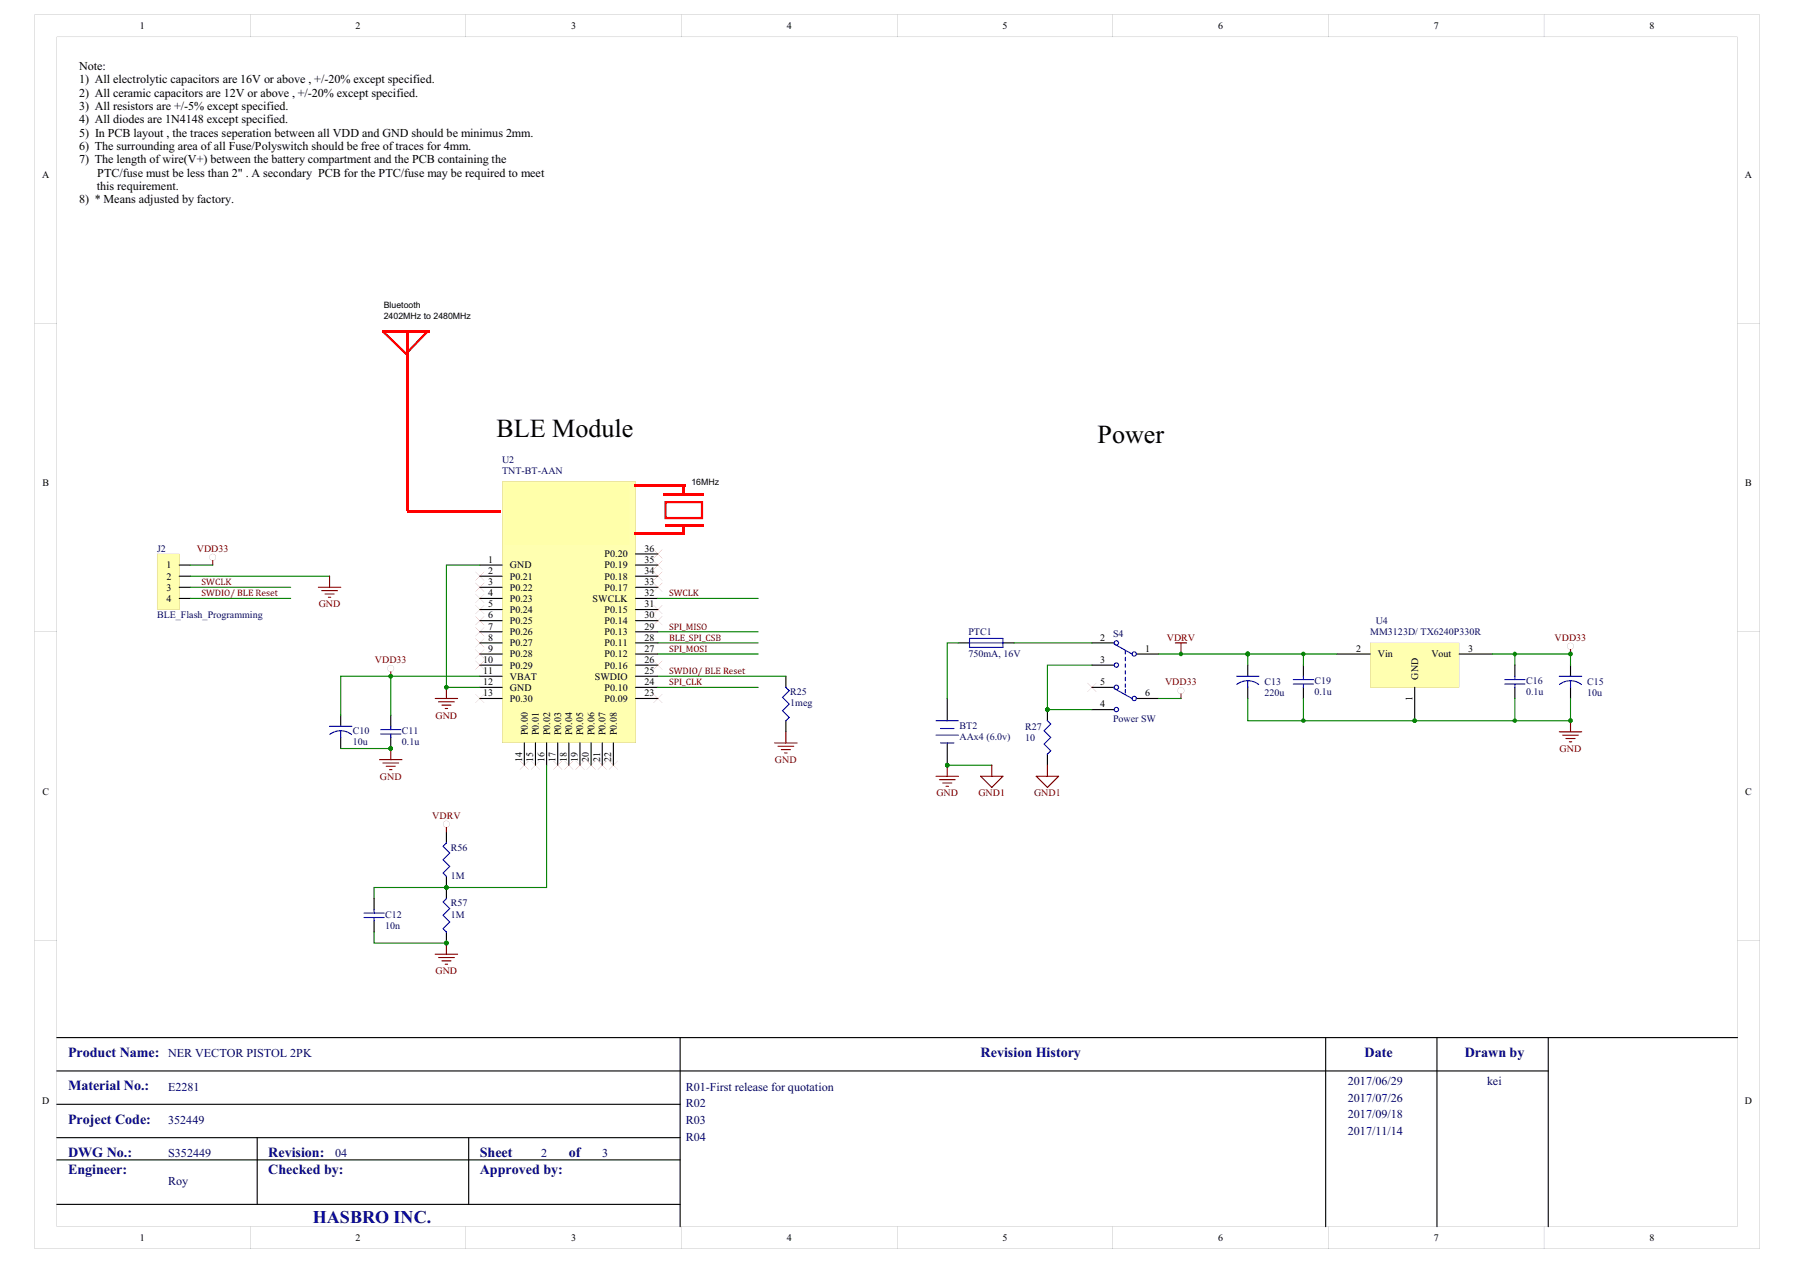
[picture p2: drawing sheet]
<svg xmlns="http://www.w3.org/2000/svg" width="297mm" height="210mm" viewBox="0 0 297 210" stroke-linecap="round" stroke-linejoin="round" font-family="sans-serif">
<path d="M5.7 2.4v204h285.2v-204h-285.2h285.2v204h-285.2z" fill="#000"/>
<path d="M9.4 6.1h277.8v196.6h-277.8z" fill="#fff"/>
<g fill="#000">
<path d="M9.4 6.1v196.6h277.8v-196.6h-277.8h277.8v196.6h-277.8zM41.4 2.4v3.7zM77 2.4v3.7zM112.6 2.4v3.7zM148.3 2.4v3.7zM183.9 2.4l.1 3.7zM219.6 2.4v3.7zM255.2 2.4v3.7zM5.7 53.4h3.7zM287.2 53.4h3.7zM5.7 104.4h3.7zM287.2 104.4h3.7z"/>
<path d="M5.7 155.4h3.7zM287.2 155.4h3.7zM41.4 202.7v3.7zM77 202.7v3.7zM112.6 202.7v3.7zM148.3 202.7v3.7zM183.9 202.7l.1 3.7zM219.6 202.7v3.7zM255.2 202.7v3.7z"/>
</g>
<g fill="#fff">
<path d="M13.1 9.8h77.2v25.7h-77.2z"/>
<path d="M13.1 9.8v25.7h77.2v-25.7h-77.2h77.2v25.7h-77.2z"/>
</g>
<path d="M9.3 171.4h277.9l.1 .1-.1 .1h-277.8zM9.3 176.9h246.6l.1 .1-.1 .1h-246.5zM112.4 171.4l.1 .1v31.2l-.1 .1-.1-.1zM219.1 171.4l.1 .1v31.2l-.1 .1-.1-.1zM237.5 171.4l.1 .1v31.2l-.1 .1-.1-.1zM255.9 171.4l.1 .1v31.2l-.1 .1-.1-.1zM9.3 182.5l103.1-.1 .1 .1-.1 .1h-103zM9.3 188l103.1-.1 .1 .1-.1 .1h-103zM9.3 191.6h103.1l.1 .1-.1 .1h-103zM9.3 199h103.1l.1 .1h-.1h-103zM42.5 188h.1v11.1h-.1h-.1zM77.4 188h.2v11.1h-.1h-.1z" fill="#000"/>
<path d="M26 91.6h3.6v9.1h-3.6z" fill="#ffffb0"/>
<path d="M26 91.5v9.2h3.6v-9.1l-3.6-.1h3.6v9.2h-3.6z" fill="#800000"/>
<path d="M29.6 93.3h1.9l.1 .1-.1 .1h-1.9zM29.6 95.2l1.9-.1 .1 .1-.1 .1h-1.9zM29.6 97h1.9l.1 .1-.1 .1h-1.9zM29.6 98.8h1.9l.1 .1-.1 .1h-1.9z" fill="#000"/>
<g fill="#008000">
<path d="M31.4 98.8h16.6l.1 .1-.1 .1h-16.5z"/>
<path d="M31.4 97h16.6l.1 .1-.1 .1h-16.5z"/>
<path d="M31.4 95.2l23.1-.1 .1 .1-.1 .1h-23z"/>
</g>
<g fill="#800000">
<path d="M52.6 97h3.7l.1 .1-.1 .1h-3.7z"/>
<path d="M53.1 97.6l2.7-.1 .1 .1-.1 .1h-2.6z"/>
<path d="M53.7 98.1h1.5l.1 .1-.1 .1h-1.5z"/>
<path d="M54.2 98.7h.6l-.5 .1z"/>
<path d="M54.4 95.2h.2v1.9l-.1 .1-.1-.1z"/>
<path d="M35.1 92.6l.2 .1-.1 .8-.1-.1z"/>
<circle cx="35.2" cy="92.1" r=".52"/>
</g>
<path d="M83 79.6h22v43.2h-22z" fill="#ffffb0"/>
<path d="M83 79.6v43.2h22v-43.2h-22h22.1v43.2h-22.1z" fill="#800000"/>
<path d="M79.2 93.3h3.8l.1 .1-.1 .1h-3.7zM79.2 98.8h3.8l.1 .1-.1 .1h-3.7zM79.2 97h3.8l.1 .1-.1 .1h-3.7zM79.2 95.2l3.8-.1 .1 .1-.1 .1h-3.7zM79.2 115.4h3.8h.1l-.1 .1h-3.7zM79.2 109.9l3.8-.1 .1 .1-.1 .1h-3.7zM79.2 113.5h3.8l.1 .1-.1 .1h-3.7zM79.2 108h3.8l.1 .1-.1 .1h-3.7zM79.2 102.5h3.8l.1 .1-.1 .1h-3.7zM79.2 100.7h3.8h.1l-.1 .1h-3.7zM79.2 111.7h3.8l.1 .1-.1 .1h-3.7zM105 115.4h3.7h.1l-.1 .1h-3.6z" fill="#000"/>
<path d="M84.6 81.2h18.9v4.2h-4.9a.28 .28 0 0 1-.2-.3 .28 .28 0 0 1 .2-.3h4.6v.3h-.2v-3.7h.2v.3h-18.4v-.3h.3v6.5a.28 .28 0 0 1-.3 .3 .28 .28 0 0 1-.2-.3z" fill="#00f"/>
<g fill="#000">
<path d="M105 98.8h3.7l.1 .1-.1 .1h-3.6zM105 97h3.7l.1 .1-.1 .1h-3.6zM105 95.2l3.7-.1 .1 .1-.1 .1h-3.6zM105 93.3h3.7l.1 .1-.1 .1h-3.6zM105 91.5h3.7l.1 .1h-.1h-3.6zM79.2 104.4l3.8-.1 .1 .1-.1 .1h-3.7zM79.2 106.2h3.8l.1 .1h-.1h-3.7zM105 113.5h3.7l.1 .1-.1 .1h-3.6zM105 111.7h3.7l.1 .1-.1 .1h-3.6zM105 109.9l3.7-.1 .1 .1-.1 .1h-3.6zM105 108h3.7l.1 .1-.1 .1h-3.6zM105 106.2h3.7l.1 .1h-.1h-3.6z"/>
<path d="M105 104.4l3.7-.1 .1 .1-.1 .1h-3.6zM105 102.5h3.7l.1 .1-.1 .1h-3.6zM105 100.7h3.7h.1l-.1 .1h-3.6zM64.5 118.1l.2 .1v1.8l-.1 .1-.1-.1zM64.5 121.8l.2 .1v1.8l-.1 .1-.1-.1zM86.6 122.7l.2 .1v3.7l-.1 .1-.1-.1zM88.4 122.7l.2 .1v3.7l-.1 .1-.1-.1zM90.3 122.7l.1 .1v3.7l-.1 .1v-.1zM92.1 122.7l.2 .1v3.7l-.1 .1-.1-.1zM94 122.7l.1 .1v3.7l-.1 .1-.1-.1zM95.8 122.7l.2 .1v3.7l-.1 .1-.1-.1zM97.6 122.7l.2 .1v3.7l-.1 .1-.1-.1z"/>
<path d="M99.5 122.7l.1 .1v3.7l-.1 .1v-.1zM101.3 122.7l.2 .1v3.7l-.1 .1-.1-.1z"/>
</g>
<g fill="#008000">
<circle cx="64.6" cy="123.7" r=".36"/>
<circle cx="64.6" cy="123.7" r=".34"/>
</g>
<g fill="#00f">
<path d="M64.5 121.3h.2l-.1 .7-.1-.1z"/>
<path d="M64.5 120h.2l-.1 .7-.1-.1z"/>
<path d="M62.9 121.3l3.3-.1 .1 .1-.1 .1h-3.3z"/>
<path d="M62.9 120.5h3.3l.1 .1-.1 .1h-3.3z"/>
</g>
<g fill="#008000">
<circle cx="64.6" cy="123.7" r=".36"/>
<circle cx="64.6" cy="123.7" r=".34"/>
</g>
<path d="M56.2 118.1l.2 .1v1.8l-.1 .1-.1-.1zM56.2 121.8l.2 .1v1.8l-.1 .1-.1-.1z" fill="#000"/>
<g fill="#00f">
<path d="M54.4 120l3.8-.1v.1v.1h-3.7z"/>
<path d="M56.2 120.7l.2 .1v1.1l-.1 .1-.1-.1z"/>
<path d="M56.2 120.7a2.25 2.25 0 0 1 2 .7l-1.1-.4-.8-.1z"/>
<path d="M54.5 121.3a2.02 2.02 0 0 1 1.9-.5 4.1 4.1 0 0 0-2 .6z"/>
</g>
<g fill="#800000">
<path d="M71.9 115.4h3.7h.1l-.1 .1h-3.6z"/>
<path d="M72.4 115.9h2.7l.1 .1-.1 .1h-2.6z"/>
<path d="M73 116.5h1.5h.1l-.1 .1h-1.4z"/>
<path d="M73.5 117l.6 .1-.5 .1z"/>
<path d="M73.7 113.5l.2 .1v1.8l-.1 .1-.1-.1z"/>
</g>
<g fill="#008000">
<circle cx="73.8" cy="113.6" r=".36"/>
<circle cx="73.8" cy="113.6" r=".34"/>
</g>
<g fill="#800000">
<path d="M62.7 125.5h3.7l.1 .1h-.1h-3.6z"/>
<path d="M63.2 126h2.7l.1 .1-.1 .1h-2.6z"/>
<path d="M63.8 126.6h1.5l.1 .1h-.1h-1.4z"/>
<path d="M64.3 127.1l.6 .1-.5 .1z"/>
<path d="M64.5 123.6l.2 .1v1.9h-.1h-.1z"/>
</g>
<g fill="#008000">
<path d="M73.7 93.3h5.6l.1 .1-.1 .1h-5.5v-.1h.1v20.2h-.1v-.1h5.5l.1 .1-.1 .1h-5.6z"/>
<path d="M56.2 123.6h8.4l.1 .1-.1 .1h-8.3z"/>
<path d="M64.5 111.7l.2 .1v6.4l-.1 .1-.1-.1z"/>
<circle cx="64.6" cy="123.7" r=".36"/>
<circle cx="64.6" cy="123.7" r=".34"/>
<circle cx="73.8" cy="113.6" r=".36"/>
<circle cx="73.8" cy="113.6" r=".34"/>
<circle cx="64.6" cy="111.8" r=".36"/>
<circle cx="64.6" cy="111.7" r=".34"/>
</g>
<g fill="#800000">
<path d="M64.5 111h.2l-.1 .9-.1-.1z"/>
<circle cx="64.6" cy="110.4" r=".52"/>
</g>
<g fill="#008000">
<circle cx="64.6" cy="111.8" r=".36"/>
<circle cx="64.6" cy="111.7" r=".34"/>
</g>
<path d="M129.8 111.7l.2 .1v1.8l-.1 .1-.1-.1zM129.8 119.1h.2v1.9l-.1 .1-.1-.1z" fill="#000"/>
<path d="M129.8 113.5h.2l.6 .7-1.2 1.1v-.1l1.2 1.2-1.2 1.1v-.1l1.2 1.2-.7 .6-.1-.1 .6-.6 .1 .1h-.1l-1.2-1.1 1.2-1.2 .1 .1h-.1l-1.2-1.1 1.2-1.2 .1 .1h-.1l-.6-.5z" fill="#00f"/>
<g fill="#008000">
<path d="M108.7 111.7h21.2l.1 .1-.1 .1h-21.2z"/>
<path d="M108.7 113.5h16.6l.1 .1-.1 .1h-16.6z"/>
<path d="M108.7 106.2h16.6l.1 .1h-.1h-16.6z"/>
<path d="M108.7 108h16.6l.1 .1-.1 .1h-16.6z"/>
<path d="M108.7 104.4l16.6-.1 .1 .1-.1 .1h-16.6z"/>
</g>
<g fill="#800000">
<path d="M128 122.7h3.7l.1 .1-.1 .1h-3.6z"/>
<path d="M128.5 123.3h2.7h.1l-.1 .1h-2.6z"/>
<path d="M129.1 123.8h1.5l.1 .1-.1 .1h-1.4z"/>
<path d="M129.7 124.4h.5l-.5 .1z"/>
<path d="M129.8 120.9l.2 .1v1.8l-.1 .1-.1-.1z"/>
</g>
<path d="M108.7 98.8h16.6l.1 .1-.1 .1h-16.6z" fill="#008000"/>
<g fill="#f00">
<path d="M108 96l1.5-1.5z"/>
<path d="M108 94.5l1.5 1.5z"/>
<path d="M108 97.8l1.5-1.5z"/>
<path d="M108 96.3l1.5 1.5z"/>
<path d="M108 101.5l1.5-1.5z"/>
<path d="M108 100l1.5 1.5z"/>
<path d="M108 103.3l1.5-1.5z"/>
<path d="M108 101.8l1.5 1.5z"/>
<path d="M108 110.7l1.5-1.5z"/>
<path d="M108 109.2l1.5 1.5z"/>
<path d="M78.6 116.2l1.5-1.5z"/>
<path d="M78.6 114.7l1.5 1.5z"/>
<path d="M78.6 108.8l1.5-1.4z"/>
<path d="M78.6 107.4l1.5 1.4z"/>
<path d="M78.6 107l1.5-1.5z"/>
<path d="M78.6 105.5l1.5 1.5z"/>
<path d="M78.6 105.1l1.5-1.4z"/>
<path d="M78.6 103.7l1.5 1.5z"/>
<path d="M78.6 103.3l1.5-1.5z"/>
<path d="M78.6 101.8l1.5 1.5z"/>
<path d="M78.6 101.5l1.5-1.5z"/>
<path d="M78.6 100l1.5 1.5z"/>
<path d="M78.6 99.6l1.5-1.4z"/>
<path d="M78.6 98.2l1.5 1.4z"/>
<path d="M78.6 97.8l1.5-1.5z"/>
<path d="M78.6 96.3l1.5 1.5z"/>
<path d="M78.6 96l1.5-1.5z"/>
<path d="M78.6 94.5l1.5 1.5z"/>
<path d="M78.6 110.7l1.5-1.5z"/>
<path d="M78.6 109.2l1.5 1.5z"/>
</g>
<path d="M56.2 111.7h23.1l.1 .1-.1 .1h-23v-.1h.1v6.4l-.1 .1-.1-.1z" fill="#008000"/>
<path d="M158.4 106.2h1.9v.1h-1.9zM165.7 106.2h1.9l.1 .1h-.1h-1.8z" fill="#000"/>
<g fill="#00f">
<path d="M160.2 105.5h.1v1.5v.1l-.1-.1z"/>
<path d="M165.7 105.5h.2v1.5l-.1 .1-.1-.1z"/>
<path d="M160.2 105.5l5.6-.1 .1 .1-.1 .1h-5.5z"/>
<path d="M160.2 106.2h5.6l.1 .1h-.1h-5.5z"/>
<path d="M160.2 106.9h5.6l.1 .1-.1 .1h-5.5z"/>
</g>
<path d="M156.5 115.4h.2v3.7l-.1 .1-.1-.1zM156.5 122.7l.2 .1v3.7l-.1 .1-.1-.1z" fill="#000"/>
<g fill="#008000">
<circle cx="156.6" cy="126.5" r=".36"/>
<circle cx="156.6" cy="126.4" r=".34"/>
</g>
<g fill="#00f">
<path d="M154.7 121.4h3.7l.1 .1-.1 .1h-3.7z"/>
<path d="M154.7 119.1l3.7-.1 .1 .1-.1 .1h-3.7z"/>
<path d="M155.4 120.3h2.3l.1 .1-.1 .1h-2.2z"/>
<path d="M155.4 122.7h2.3l.1 .1-.1 .1h-2.2z"/>
</g>
<g fill="#008000">
<circle cx="156.6" cy="126.5" r=".36"/>
<circle cx="156.6" cy="126.4" r=".34"/>
</g>
<path d="M173.1 117.2l.1 .1v1.8l-.1 .1-.1-.1z" fill="#000"/>
<g fill="#008000">
<circle cx="173.1" cy="117.3" r=".36"/>
<circle cx="173.2" cy="117.2" r=".34"/>
</g>
<path d="M173.1 124.6h.1v1.9l-.1 .1-.1-.1z" fill="#000"/>
<path d="M173.1 119.1h.1l.6 .6-1.2 1.1v-.1l1.2 1.2-1.2 1.1v-.1l1.2 1.2-.7 .6v-.1l.5-.6 .1 .1h-.1l-1.1-1.1 1.1-1.2 .1 .1h-.1l-1.1-1.1 1.1-1.2 .1 .1h-.1z" fill="#00f"/>
<g fill="#008000">
<circle cx="173.1" cy="117.3" r=".36"/>
<circle cx="173.2" cy="117.2" r=".34"/>
</g>
<path d="M180.4 106.2h3.8l.1 .1h-.1h-3.7zM180.4 109.9l3.8-.1 .1 .1-.1 .1h-3.7zM180.4 113.5h3.8l.1 .1-.1 .1h-3.7zM180.4 117.2h3.8l.1 .1-.1 .1h-3.7zM187.8 108h3.7l.1 .1-.1 .1h-3.6zM187.8 115.4h3.7h.1l-.1 .1h-3.6z" fill="#000"/>
<g fill="#00f">
<path d="M185.9 107.5h.2l-.1 .7-.1-.1z"/>
<path d="M185.9 108.6h.2l-.1 .7-.1-.1z"/>
<path d="M185.9 109.7h.2l-.1 .7-.1-.1z"/>
<path d="M185.9 110.8l.2 .1-.1 .6-.1-.1z"/>
<path d="M185.9 111.9l.2 .1-.1 .6-.1-.1z"/>
<path d="M185.9 113l.2 .1-.1 .6-.1-.1z"/>
<path d="M184.1 106.4h.1l3 1.6v.1l-.1 .1-3-1.7z"/>
<path d="M184.1 113.7h.1l3 1.7v.1h-.1l-3-1.6z"/>
<path d="M184.1 117a.44 .44 0 0 1 .6-.2 .44 .44 0 0 1 .3 .5l-.1 .1a.32 .32 0 0 0-.3-.4 .32 .32 0 0 0-.3 .3 .32 .32 0 0 0 .3 .2 .32 .32 0 0 0 .3-.3h.1a.44 .44 0 0 1-.6 .5 .44 .44 0 0 1-.3-.7z"/>
<path d="M184.1 113.4a.44 .44 0 0 1 .6-.2 .44 .44 0 0 1 .3 .5h-.1a.32 .32 0 0 0-.3-.3 .32 .32 0 0 0-.3 .2 .32 .32 0 0 0 .3 .2 .32 .32 0 0 0 .3-.3h.1a.44 .44 0 0 1-.6 .5 .44 .44 0 0 1-.3-.6z"/>
<path d="M184.1 109.7a.44 .44 0 0 1 .6-.2 .44 .44 0 0 1 .3 .5h-.1a.32 .32 0 0 0-.3-.3 .32 .32 0 0 0-.3 .2 .32 .32 0 0 0 .3 .3 .32 .32 0 0 0 .3-.4l.1 .1a.44 .44 0 0 1-.6 .5 .44 .44 0 0 1-.3-.7z"/>
<path d="M184.1 106a.44 .44 0 0 1 .6-.2 .44 .44 0 0 1 .3 .5h-.1a.32 .32 0 0 0-.3-.3 .32 .32 0 0 0-.3 .2 .32 .32 0 0 0 .3 .3 .32 .32 0 0 0 .3-.3h.1a.44 .44 0 0 1-.6 .5 .44 .44 0 0 1-.3-.7z"/>
<path d="M187.1 107.9a.44 .44 0 0 1 .5-.2 .44 .44 0 0 1 .3 .5h-.1a.32 .32 0 0 0-.2-.4 .32 .32 0 0 0-.4 .3 .32 .32 0 0 0 .4 .2 .32 .32 0 0 0 .2-.3h.1a.44 .44 0 0 1-.5 .5 .44 .44 0 0 1-.3-.6z"/>
<path d="M187.1 115.2a.44 .44 0 0 1 .5-.2 .44 .44 0 0 1 .3 .5h-.1a.32 .32 0 0 0-.2-.3 .32 .32 0 0 0-.4 .2 .32 .32 0 0 0 .4 .3 .32 .32 0 0 0 .2-.4l.1 .1a.44 .44 0 0 1-.5 .5 .44 .44 0 0 1-.3-.7z"/>
<path d="M185.9 113.9l.2 .1-.1 .6-.1-.1z"/>
</g>
<path d="M215.4 109.9h.1v1.9l-.1 .1v-.1zM215.4 113.5l.1 .1v1.8l-.1 .1v-.1z" fill="#000"/>
<g fill="#00f">
<path d="M215.4 113l.1 .1-.1 .6v-.1z"/>
<path d="M215.4 111.7l.1 .1-.1 .6v-.1z"/>
<path d="M213.7 113h3.4l.1 .1h-.1h-3.3z"/>
<path d="M213.7 112.3l3.4-.1 .1 .1-.1 .1h-3.3z"/>
</g>
<path d="M206.2 109.9h.1v1.9v.1l-.1-.1zM206.2 113.5l.1 .1v1.8v.1l-.1-.1z" fill="#000"/>
<g fill="#00f">
<path d="M204.3 111.7h3.8l.1 .1-.1 .1h-3.7z"/>
<path d="M206.2 112.4l.1 .1v1.1v.1l-.1-.1z"/>
<path d="M206.2 112.4a2.25 2.25 0 0 1 1.9 .8l-1.1-.5-.7-.1z"/>
<path d="M204.4 113a2.01 2.01 0 0 1 1.9-.5v.1a4.1 4.1 0 0 0-1.9 .6z"/>
</g>
<path d="M226.5 106.3h14.7v7.3h-14.7z" fill="#ffffb0"/>
<path d="M226.5 106.2v7.4h14.7v-7.3l-14.7-.1h14.7v7.4h-14.7z" fill="#800000"/>
<path d="M220.9 108h5.6l.1 .1-.1 .1h-5.5zM233.8 113.5l.1 .1v5.5l-.1 .1v-.1z" fill="#000"/>
<g fill="#008000">
<circle cx="233.8" cy="119.1" r=".36"/>
<circle cx="233.9" cy="119.1" r=".34"/>
</g>
<path d="M241.1 108h5.6l.1 .1-.1 .1h-5.5z" fill="#000"/>
<g fill="#008000">
<circle cx="233.8" cy="119.1" r=".36"/>
<circle cx="233.9" cy="119.1" r=".34"/>
</g>
<path d="M250.3 109.9h.2v1.9l-.1 .1-.1-.1zM250.3 113.5l.2 .1v1.8l-.1 .1-.1-.1z" fill="#000"/>
<g fill="#00f">
<path d="M250.3 113l.2 .1-.1 .6-.1-.1z"/>
<path d="M250.3 111.7l.2 .1-.1 .6-.1-.1z"/>
<path d="M248.7 113h3.4l.1 .1h-.1h-3.4z"/>
<path d="M248.7 112.3l3.4-.1 .1 .1-.1 .1h-3.4z"/>
</g>
<path d="M259.5 109.9h.2v1.9l-.1 .1-.1-.1zM259.5 113.5l.2 .1v1.8l-.1 .1-.1-.1z" fill="#000"/>
<g fill="#00f">
<path d="M257.7 111.7h3.7l.1 .1-.1 .1h-3.6z"/>
<path d="M259.5 112.4l.2 .1v1.1l-.1 .1-.1-.1z"/>
<path d="M259.5 112.4a2.25 2.25 0 0 1 2 .8l-1.2-.5-.7-.1z"/>
<path d="M257.7 113a2.01 2.01 0 0 1 2-.5v.1a4.1 4.1 0 0 0-2 .6z"/>
</g>
<g fill="#800000">
<path d="M154.7 128.2h3.7l.1 .1-.1 .1h-3.7z"/>
<path d="M155.2 128.8h2.7l.1 .1-.1 .1h-2.6z"/>
<path d="M155.8 129.3h1.5l.1 .1-.1 .1h-1.5z"/>
<path d="M156.3 129.9l.6 .1-.5 .1z"/>
<path d="M156.5 126.4l.2 .1v1.8l-.1 .1-.1-.1z"/>
</g>
<g fill="#008000">
<path d="M250.3 115.4h.2v3.7l-.1 .1-.1-.1z"/>
<path d="M215.4 115.4h.1v3.7l-.1 .1v-.1z"/>
<path d="M215.4 108l.1 .1v1.8l-.1 .1v-.1z"/>
<path d="M250.3 108l.2 .1v1.8l-.1 .1-.1-.1z"/>
<circle cx="156.6" cy="126.5" r=".36"/>
<circle cx="156.6" cy="126.4" r=".34"/>
<circle cx="250.4" cy="119.1" r=".36"/>
<circle cx="250.4" cy="119.1" r=".34"/>
<circle cx="215.4" cy="119.1" r=".36"/>
<circle cx="215.5" cy="119.1" r=".34"/>
<circle cx="215.4" cy="108.1" r=".36"/>
<circle cx="215.5" cy="108.1" r=".34"/>
<circle cx="250.4" cy="108.1" r=".36"/>
<circle cx="250.4" cy="108.1" r=".34"/>
</g>
<g fill="#800000">
<path d="M259.5 107.3l.2 .1-.1 .8-.1-.1z"/>
<circle cx="259.6" cy="106.8" r=".52"/>
</g>
<g fill="#008000">
<circle cx="259.6" cy="108.1" r=".36"/>
<circle cx="259.6" cy="108.1" r=".34"/>
</g>
<g fill="#800000">
<path d="M257.7 120.9h3.7l.1 .1-.1 .1h-3.6z"/>
<path d="M258.2 121.4h2.7l.1 .1-.1 .1h-2.6z"/>
<path d="M258.8 122h1.5l.1 .1-.1 .1h-1.4z"/>
<path d="M259.4 122.5l.5 .1-.5 .1z"/>
<path d="M259.5 119.1h.2v1.9l-.1 .1-.1-.1z"/>
</g>
<g fill="#008000">
<path d="M167.6 106.2h12.9l.1 .1h-.1h-12.9z"/>
<circle cx="259.6" cy="119.1" r=".36"/>
<circle cx="259.6" cy="119.1" r=".34"/>
</g>
<g fill="#800000">
<path d="M171.2 128.2h3.8l.1 .1-.1 .1h-3.7z"/>
<path d="M171.2 128.2h.2l1.8 1.9v.1h-.1l-1.9-1.8z"/>
<path d="M173.1 130.1l1.8-1.9h.1v.2l-1.8 1.8h-.1z"/>
<path d="M173.1 126.4l.1 .1v1.8l-.1 .1-.1-.1z"/>
</g>
<g fill="#008000">
<path d="M156.5 126.4h7.4l.1 .1-.1 .1h-7.3z"/>
<circle cx="156.6" cy="126.5" r=".36"/>
<circle cx="156.6" cy="126.4" r=".34"/>
</g>
<g fill="#f00">
<path d="M85.9 127.2l1.5-1.5z"/>
<path d="M85.9 125.7l1.5 1.5z"/>
<path d="M87.8 127.2l1.5-1.5z"/>
<path d="M87.8 125.7l1.5 1.5z"/>
<path d="M91.4 127.2l1.5-1.5z"/>
<path d="M91.4 125.7l1.5 1.5z"/>
<path d="M93.3 127.2l1.5-1.5z"/>
<path d="M93.3 125.7l1.5 1.5z"/>
<path d="M100.6 127.2l1.5-1.5z"/>
<path d="M100.6 125.7l1.5 1.5z"/>
<path d="M98.8 127.2l1.5-1.5z"/>
<path d="M98.8 125.7l1.5 1.5z"/>
<path d="M97 127.2l1.5-1.5z"/>
<path d="M97 125.7l1.5 1.5z"/>
<path d="M95.1 127.2l1.5-1.5z"/>
<path d="M95.1 125.7l1.5 1.5z"/>
<path d="M108 92.3l1.5-1.5z"/>
<path d="M108 90.8l1.5 1.5z"/>
<path d="M108 94.1l1.5-1.4z"/>
<path d="M108 92.7l1.5 1.4z"/>
</g>
<g fill="#800000">
<path d="M194.2 106.2h1.9l.1 .1h-.1h-1.8z"/>
<path d="M195.1 106.2l.2 .1v1.8l-.1 .1-.1-.1z"/>
</g>
<g fill="#008000">
<circle cx="195.2" cy="108.1" r=".36"/>
<circle cx="195.2" cy="108.1" r=".34"/>
</g>
<g fill="#800000">
<path d="M195.1 114.6l.2 .1-.1 .8-.1-.1z"/>
<circle cx="195.2" cy="114.1" r=".52"/>
</g>
<path d="M191.5 115.4h3.7h.1l-.1 .1h-3.7z" fill="#008000"/>
<g fill="#f00">
<path d="M179.8 114.3l1.4-1.4z"/>
<path d="M179.8 112.9l1.4 1.4z"/>
<path d="M108 116.2l1.5-1.5z"/>
<path d="M108 114.7l1.5 1.5z"/>
</g>
<g fill="#008000">
<path d="M246.7 108h13v1.9l-.1 .1-.1-.1v-1.8h.1v.1h-12.9z"/>
<path d="M206.2 115.4h.1v3.7v-.1h53.3v.1h-.1v-3.7h.1h.1v3.8h-53.5z"/>
<path d="M173 109.8h7.5l.1 .1-.1 .1h-7.4v-.1h.1v7.4l-.1 .1-.1-.1z"/>
<path d="M173.1 117.2h7.4l.1 .1-.1 .1h-7.4z"/>
<path d="M31.4 93.3h3.8l.1 .1-.1 .1h-3.7z"/>
<path d="M156.5 106.2h1.9l.1 .1h-.1h-1.8h.1v9.1l-.1 .1-.1-.1z"/>
<circle cx="259.6" cy="108.1" r=".36"/>
<circle cx="259.6" cy="108.1" r=".34"/>
<circle cx="259.6" cy="119.1" r=".36"/>
<circle cx="259.6" cy="119.1" r=".34"/>
<circle cx="206.3" cy="108.1" r=".09"/>
<circle cx="206.2" cy="108.1" r=".36"/>
<circle cx="206.3" cy="108.1" r=".34"/>
<circle cx="173.1" cy="117.3" r=".36"/>
<circle cx="173.2" cy="117.2" r=".34"/>
</g>
<path d="M73.7 144.8h.2v1.9l-.1 .1-.1-.1z" fill="#000"/>
<g fill="#008000">
<circle cx="73.8" cy="146.7" r=".36"/>
<circle cx="73.8" cy="146.6" r=".34"/>
</g>
<path d="M73.7 137.4l.2 .1v1.8l-.1 .1-.1-.1z" fill="#000"/>
<path d="M73.1 139.9l.6-.6h.2v.1l-.6 .6-.1-.1 .1-.1 1.2 1.2-1.2 1.2-.1-.1 .1-.1 1.2 1.2-1.2 1.2-.1-.1 .1-.1 .6 .6-.1 .1-.7-.6 1.2-1.2v.1v.1l-1.2-1.2 1.2-1.2v.1v.1z" fill="#00f"/>
<g fill="#008000">
<circle cx="73.8" cy="146.7" r=".36"/>
<circle cx="73.8" cy="146.6" r=".34"/>
</g>
<g fill="#800000">
<path d="M73.7 136.7l.2 .1-.1 .8-.1-.1z"/>
<circle cx="73.8" cy="136.2" r=".52"/>
</g>
<path d="M73.7 154h.2v1.9l-.1 .1-.1-.1z" fill="#000"/>
<g fill="#008000">
<circle cx="73.8" cy="155.9" r=".36"/>
<circle cx="73.8" cy="155.8" r=".34"/>
</g>
<path d="M73.7 146.6l.2 .1v1.8l-.1 .1-.1-.1z" fill="#000"/>
<g fill="#008000">
<circle cx="73.8" cy="146.7" r=".36"/>
<circle cx="73.8" cy="146.6" r=".34"/>
</g>
<path d="M73.1 149.1l.6-.6h.2v.1l-.6 .5h-.1l.1-.1 1.2 1.2-1.2 1.1h-.1l.1-.1 1.2 1.2-1.2 1.1h-.1l.1-.1 .6 .6-.1 .1-.7-.6 1.2-1.2v.1l-1.2-1.1 1.2-1.2v.1z" fill="#00f"/>
<g fill="#008000">
<circle cx="73.8" cy="155.9" r=".36"/>
<circle cx="73.8" cy="155.8" r=".34"/>
<circle cx="73.8" cy="146.7" r=".36"/>
<circle cx="73.8" cy="146.6" r=".34"/>
</g>
<g fill="#800000">
<path d="M71.9 157.6h3.7l.1 .1-.1 .1h-3.6z"/>
<path d="M72.4 158.2h2.7l.1 .1-.1 .1h-2.6z"/>
<path d="M73 158.7h1.5l.1 .1-.1 .1h-1.4z"/>
<path d="M73.5 159.3l.6 .1-.5 .1z"/>
<path d="M73.7 155.8l.2 .1v1.8l-.1 .1-.1-.1z"/>
</g>
<g fill="#008000">
<path d="M61.7 146.6h28.6v.1v-20.2l.1-.1v20.4h-28.6v-.1h.1v1.8l-.1 .1-.1-.1z"/>
<path d="M61.8 154h.1v1.9h-.1v-.1h12l.1 .1-.1 .1h-12.1z"/>
<circle cx="73.8" cy="155.9" r=".36"/>
<circle cx="73.8" cy="155.8" r=".34"/>
</g>
<path d="M61.8 148.5h.1v1.9l-.1 .1-.1-.1zM61.8 152.1l.1 .1v1.8l-.1 .1-.1-.1z" fill="#000"/>
<g fill="#00f">
<path d="M61.8 151.6h.1l-.1 .7-.1-.1z"/>
<path d="M61.8 150.3l.1 .1-.1 .6-.1-.1z"/>
<path d="M60.1 151.6h3.4h.1l-.1 .1h-3.3z"/>
<path d="M60.1 150.8h3.4l.1 .1-.1 .1h-3.3z"/>
</g>
<g fill="#008000">
<path d="M206.2 108l.1 .1v1.8v.1l-.1-.1z"/>
<path d="M191.5 108h14.8v.1v.1h-14.8z"/>
<path d="M206.2 108h14.8l.1 .1-.1 .1h-14.7z"/>
<circle cx="206.2" cy="108.1" r=".36"/>
<circle cx="206.3" cy="108.1" r=".34"/>
</g>
<g fill="#800000">
<path d="M162 128.2h3.8l.1 .1-.1 .1h-3.7z"/>
<path d="M162 128.2h.2l1.8 1.9v.1h-.1l-1.9-1.8z"/>
<path d="M163.9 130.1l1.8-1.9h.1v.2l-1.8 1.8h-.1z"/>
<path d="M163.9 126.4l.1 .1v1.8l-.1 .1-.1-.1z"/>
</g>
<path d="M104.9 80.3h8.4M104.9 88.3h8.3" fill="none" stroke="#f00" stroke-width=".36"/>
<g fill="#f00">
<path d="M112.8 80.4h.3v1.4h-.3z"/>
<path d="M112.8 87h.4v1.3h-.4z"/>
</g>
<path d="M109.7 81.7h6.7M109.9 86.9h6.4" fill="none" stroke="#f00" stroke-width=".36"/>
<path d="M109.8 82.8h6.4v3h-6.4l.2-.4h6v.2h-.1v-2.6h.1v.2h-6v-.2h.2v2.6h-.2v-.2v.2h-.2z" fill="#f00"/>
<g fill="#fff">
<path d="M113.7 77.7h6.3v3.2h-6.3z"/>
<path d="M113.6 77.5h6.6v3.6h-6.6l.1-.4h6.3v.2h-.2v-3.2h.2v.2h-6.3v-.2h.2v3.2h-.2v-.2v.2h-.1z"/>
</g>
<path d="M63.2 54.9h7.9M67.3 54.9v29.5M67.3 84.5h15.5" fill="none" stroke="#f00" stroke-width=".36"/>
<g fill="#f00">
<path d="M63.4 54.6l3.9 3.8-.2 .3-4-3.8z"/>
<path d="M70.6 54.6l.3 .3-3.7 3.8-.3-.3z"/>
</g>
<g fill="#fff">
<path d="M62.9 48.4h15.9v5.3h-15.9z"/>
<path d="M62.7 48.2h16.3v5.7h-16.3l.2-.4h15.9v.2h-.1v-5.3h.1v.2h-15.9v-.2h.2v5.3h-.2v-.2v.2h-.2z"/>
</g>
<g fill="#ffa">
<path d="M83.6 80.1h20.3v9.8h-20.3z"/>
<path d="M83.4 79.9h20.6v10.2h-20.6l.2-.4h20.3v.2h-.2v-9.8h.2v.1h-20.3v-.1h.1v9.8h-.1v-.2v.2h-.2z"/>
</g>
<g font-size="4.3">
<text x="82.1" y="72.2">BLE Module</text>
<text x="181.4" y="73.2">Power</text>
</g>
<text font-size="3" fill="#000080" x="51.7" y="202.1">HASBRO INC.</text>
<g font-size="2.3" fill="#000080">
<text x="11.3" y="174.7">Product Name:</text>
<text x="162.1" y="174.7">Revision History</text>
<text x="225.6" y="174.7">Date</text>
<text x="242.1" y="174.7">Drawn by</text>
<text x="11.3" y="180.2">Material No.:</text>
<text x="11.3" y="185.7">Project Code:</text>
<text x="11.3" y="191.2">DWG No.:</text>
<text x="44.3" y="191.2">Revision:</text>
<text x="79.3" y="191.2">Sheet</text>
<text x="94" y="191.2">of</text>
<text x="11.3" y="194">Engineer:</text>
<text x="44.3" y="194">Checked by:</text>
<text x="79.3" y="194">Approved by:</text>
</g>
<g font-size="2">
<text x="13.1" y="11.6">Note:</text>
<text x="13.1" y="13.8">1) All electrolytic capacitors are 16V or above , +/-20% except specified.</text>
<text x="13.1" y="16">2) All ceramic capacitors are 12V or above , +/-20% except specified.</text>
<text x="13.1" y="18.2">3) All resistors are +/-5% except specified.</text>
<text x="13.1" y="20.4">4) All diodes are 1N4148 except specified.</text>
<text x="13.1" y="22.6">5) In PCB layout , the traces seperation between all VDD and GND should be minimus 2mm.</text>
<text x="13.1" y="24.8">6) The surrounding area ofall Fuse/Polyswitch should be free oftraces for 4mm.</text>
<text x="13.1" y="27">7) The length ofwire(V+) between the battery compartment and the PCB containing the</text>
<text x="16.1" y="29.2">PTC/fuse must be less than 2&quot; . A secondary PCB for the PTC/fuse may be required to meet</text>
<text x="13.1" y="33.6">8) * Means adjusted by factory.</text>
<text x="16" y="31.4">this requirement.</text>
</g>
<g font-size="2" fill="#000080">
<text x="27.8" y="174.7">NER VECTOR PISTOL 2PK</text>
<text x="222.8" y="179.3">2017/06/29</text>
<text x="245.8" y="179.3">kei</text>
<text x="27.8" y="180.2">E2281</text>
<text x="27.8" y="185.8">352449</text>
<text x="113.4" y="183">R02</text>
<text x="113.4" y="185.8">R03</text>
<text x="113.4" y="180.2">R01-First release for quotation</text>
<text x="222.8" y="184.9">2017/09/18</text>
<text x="222.8" y="182.1">2017/07/26</text>
<text x="27.8" y="191.3">S352449</text>
<text x="55.4" y="191.3">04</text>
<text x="89.4" y="191.3">2</text>
<text x="99.6" y="191.3">3</text>
<text x="113.4" y="188.5">R04</text>
<text x="222.8" y="187.6">2017/11/14</text>
<text x="27.8" y="195.9">Roy</text>
</g>
<g font-size="1.7">
<text x="23.1" y="4.8">1</text>
<text x="58.8" y="4.8">2</text>
<text x="94.4" y="4.8">3</text>
<text x="130.1" y="4.8">4</text>
<text x="165.7" y="4.8">5</text>
<text x="201.4" y="4.8">6</text>
<text x="237" y="4.8">7</text>
<text x="272.6" y="4.8">8</text>
<text x="7" y="29.4">A</text>
<text x="288.4" y="29.4">A</text>
<text x="7" y="80.4">B</text>
<text x="288.5" y="80.4">B</text>
<text x="27.5" y="93.9">1</text>
<text x="27.5" y="95.8">2</text>
<text x="80.7" y="93">1</text>
<text x="80.7" y="94.9">2</text>
<text x="84.3" y="93.9">GND</text>
<text x="84.3" y="95.8">P0.21</text>
<text x="99.9" y="95.8">P0.18</text>
<text x="99.9" y="93.9">P0.19</text>
<text x="99.9" y="92.1">P0.20</text>
<text x="106.5" y="94.9">34</text>
<text x="106.5" y="93">35</text>
<text x="106.5" y="91.2">36</text>
<text x="27.5" y="97.6">3</text>
<text x="27.5" y="99.5">4</text>
<text x="80.7" y="100.4">5</text>
<text x="80.7" y="98.5">4</text>
<text x="80.7" y="96.7">3</text>
<text x="84.3" y="101.3">P0.24</text>
<text x="84.3" y="99.5">P0.23</text>
<text x="84.3" y="97.6">P0.22</text>
<text x="98" y="99.5">SWCLK</text>
<text x="99.9" y="101.3">P0.15</text>
<text x="99.9" y="97.6">P0.17</text>
<text x="106.5" y="100.4">31</text>
<text x="106.5" y="96.7">33</text>
<text x="106.5" y="98.5">32</text>
<text x="80.7" y="107.7">9</text>
<text x="80.7" y="102.2">6</text>
<text x="80.7" y="104.1">7</text>
<text x="80.7" y="105.9">8</text>
<text x="84.3" y="103.1">P0.25</text>
<text x="84.3" y="105">P0.26</text>
<text x="84.3" y="106.8">P0.27</text>
<text x="99.9" y="106.8">P0.11</text>
<text x="99.9" y="105">P0.13</text>
<text x="99.9" y="103.1">P0.14</text>
<text x="106.5" y="107.7">27</text>
<text x="106.5" y="105.9">28</text>
<text x="106.5" y="104.1">29</text>
<text x="106.5" y="102.2">30</text>
<text x="181.9" y="105.9">2</text>
<text x="189.3" y="107.7">1</text>
<text x="224.2" y="107.7">2</text>
<text x="242.7" y="107.7">3</text>
<text x="79.9" y="109.6">10</text>
<text x="79.9" y="113.2">12</text>
<text x="79.9" y="111.4">11</text>
<text x="84.3" y="110.5">P0.29</text>
<text x="84.3" y="108.7">P0.28</text>
<text x="84.3" y="112.3">VBAT</text>
<text x="98.3" y="112.3">SWDIO</text>
<text x="99.9" y="110.5">P0.16</text>
<text x="99.9" y="108.7">P0.12</text>
<text x="106.5" y="111.4">25</text>
<text x="106.5" y="113.2">24</text>
<text x="106.5" y="109.6">26</text>
<text x="181.9" y="109.6">3</text>
<text x="181.9" y="113.2">5</text>
<text x="227.8" y="108.7">Vin</text>
<text x="234.4" y="112.3" transform="rotate(-90 234.4 112.3)">GND</text>
<text x="236.6" y="108.7">Vout</text>
<text x="79.9" y="115.1">13</text>
<text x="84.3" y="116">P0.30</text>
<text x="84.3" y="114.2">GND</text>
<text x="99.9" y="116">P0.09</text>
<text x="99.9" y="114.2">P0.10</text>
<text x="106.5" y="115.1">23</text>
<text x="181.9" y="116.9">4</text>
<text x="189.3" y="115.1">6</text>
<text x="233.5" y="115.9" transform="rotate(-90 233.5 115.9)">1</text>
<text x="86.3" y="125.9" transform="rotate(-90 86.3 125.9)">14</text>
<text x="87.2" y="121.5" transform="rotate(-90 87.2 121.5)">P0.00</text>
<text x="88.2" y="125.9" transform="rotate(-90 88.2 125.9)">15</text>
<text x="89.1" y="121.5" transform="rotate(-90 89.1 121.5)">P0.01</text>
<text x="90" y="125.9" transform="rotate(-90 90 125.9)">16</text>
<text x="90.9" y="121.5" transform="rotate(-90 90.9 121.5)">P0.02</text>
<text x="91.8" y="125.9" transform="rotate(-90 91.8 125.9)">17</text>
<text x="92.7" y="121.5" transform="rotate(-90 92.7 121.5)">P0.03</text>
<text x="93.7" y="125.9" transform="rotate(-90 93.7 125.9)">18</text>
<text x="94.6" y="121.5" transform="rotate(-90 94.6 121.5)">P0.04</text>
<text x="95.5" y="125.9" transform="rotate(-90 95.5 125.9)">19</text>
<text x="96.4" y="121.5" transform="rotate(-90 96.4 121.5)">P0.05</text>
<text x="97.4" y="125.9" transform="rotate(-90 97.4 125.9)">20</text>
<text x="98.3" y="121.5" transform="rotate(-90 98.3 121.5)">P0.06</text>
<text x="99.2" y="125.9" transform="rotate(-90 99.2 125.9)">21</text>
<text x="100.1" y="121.5" transform="rotate(-90 100.1 121.5)">P0.07</text>
<text x="101" y="125.9" transform="rotate(-90 101 125.9)">22</text>
<text x="101.9" y="121.5" transform="rotate(-90 101.9 121.5)">P0.08</text>
<text x="7" y="131.4">C</text>
<text x="288.5" y="131.4">C</text>
<text x="7" y="182.4">D</text>
<text x="288.4" y="182.4">D</text>
<text x="23.1" y="205.1">1</text>
<text x="58.8" y="205.1">2</text>
<text x="94.4" y="205.1">3</text>
<text x="130.1" y="205.1">4</text>
<text x="165.7" y="205.1">5</text>
<text x="201.4" y="205.1">6</text>
<text x="237" y="205.1">7</text>
<text x="272.6" y="205.1">8</text>
</g>
<g font-size="1.7" fill="#000080">
<text x="83" y="76.5">U2</text>
<text x="83" y="78.3">TNT-BT-AAN</text>
<text x="26" y="91.2">J2</text>
<text x="26" y="102.2">BLE_Flash_Programming</text>
<text x="160.1" y="105">PTC1</text>
<text x="184" y="105.3">S4</text>
<text x="226.5" y="105">MM3123D/ TX6240P330R</text>
<text x="227.4" y="103.1">U4</text>
<text x="160.1" y="108.7">750mA, 16V</text>
<text x="209" y="113.2">C13</text>
<text x="217.3" y="113.1">C19</text>
<text x="252.2" y="113.1">C16</text>
<text x="262.4" y="113.2">C15</text>
<text x="130.6" y="114.9">R25</text>
<text x="130.6" y="116.7">1meg</text>
<text x="184" y="119.3">Power SW</text>
<text x="209" y="115.1">220u</text>
<text x="217.3" y="114.9">0.1u</text>
<text x="252.2" y="114.9">0.1u</text>
<text x="262.4" y="115.1">10u</text>
<text x="58.3" y="121.3">C10</text>
<text x="58.3" y="123.2">10u</text>
<text x="66.4" y="121.3">C11</text>
<text x="66.4" y="123.2">0.1u</text>
<text x="158.6" y="120.4">BT2</text>
<text x="158.6" y="122.2">AAx4 (6.0v)</text>
<text x="169.4" y="120.6">R27</text>
<text x="169.4" y="122.4">10</text>
<text x="74.5" y="140.6">R56</text>
<text x="74.5" y="145.2">1M</text>
<text x="74.5" y="149.8">R57</text>
<text x="63.7" y="151.7">C12</text>
<text x="63.7" y="153.5">10n</text>
<text x="74.5" y="151.7">1M</text>
</g>
<g font-size="1.7" fill="#800000">
<text x="32.5" y="91.2">VDD33</text>
<text x="52.7" y="100.4">GND</text>
<text x="192.9" y="105.9">VDRV</text>
<text x="257" y="105.9">VDD33</text>
<text x="62" y="109.6">VDD33</text>
<text x="192.6" y="113.2">VDD33</text>
<text x="72" y="118.8">GND</text>
<text x="257.8" y="124.3">GND</text>
<text x="62.8" y="128.9">GND</text>
<text x="128.1" y="126.1">GND</text>
<text x="154.8" y="131.6">GND</text>
<text x="161.7" y="131.6">GND1</text>
<text x="170.9" y="131.6">GND1</text>
<text x="71.4" y="135.3">VDRV</text>
<text x="72" y="161">GND</text>
</g>
<g font-size="1.6" fill="#800000">
<text x="33.3" y="96.7">SWCLK</text>
<text x="33.3" y="98.6">SWDIO/ BLE Reset</text>
<text x="110.6" y="98.6">SWCLK</text>
<text x="110.6" y="107.7">SPI_MOSI</text>
<text x="110.6" y="105.9">BLE_SPI_CSB</text>
<text x="110.6" y="104.1">SPI_MISO</text>
<text x="110.6" y="111.4">SWDIO/ BLE Reset</text>
<text x="110.6" y="113.3">SPI_CLK</text>
</g>
<g font-size="1.5">
<text x="63.4" y="50.9">Bluetooth</text>
<text x="63.4" y="52.8">2402MHz to 2480MHz</text>
<text x="114.3" y="80.2">16MHz</text>
</g>
</svg>
